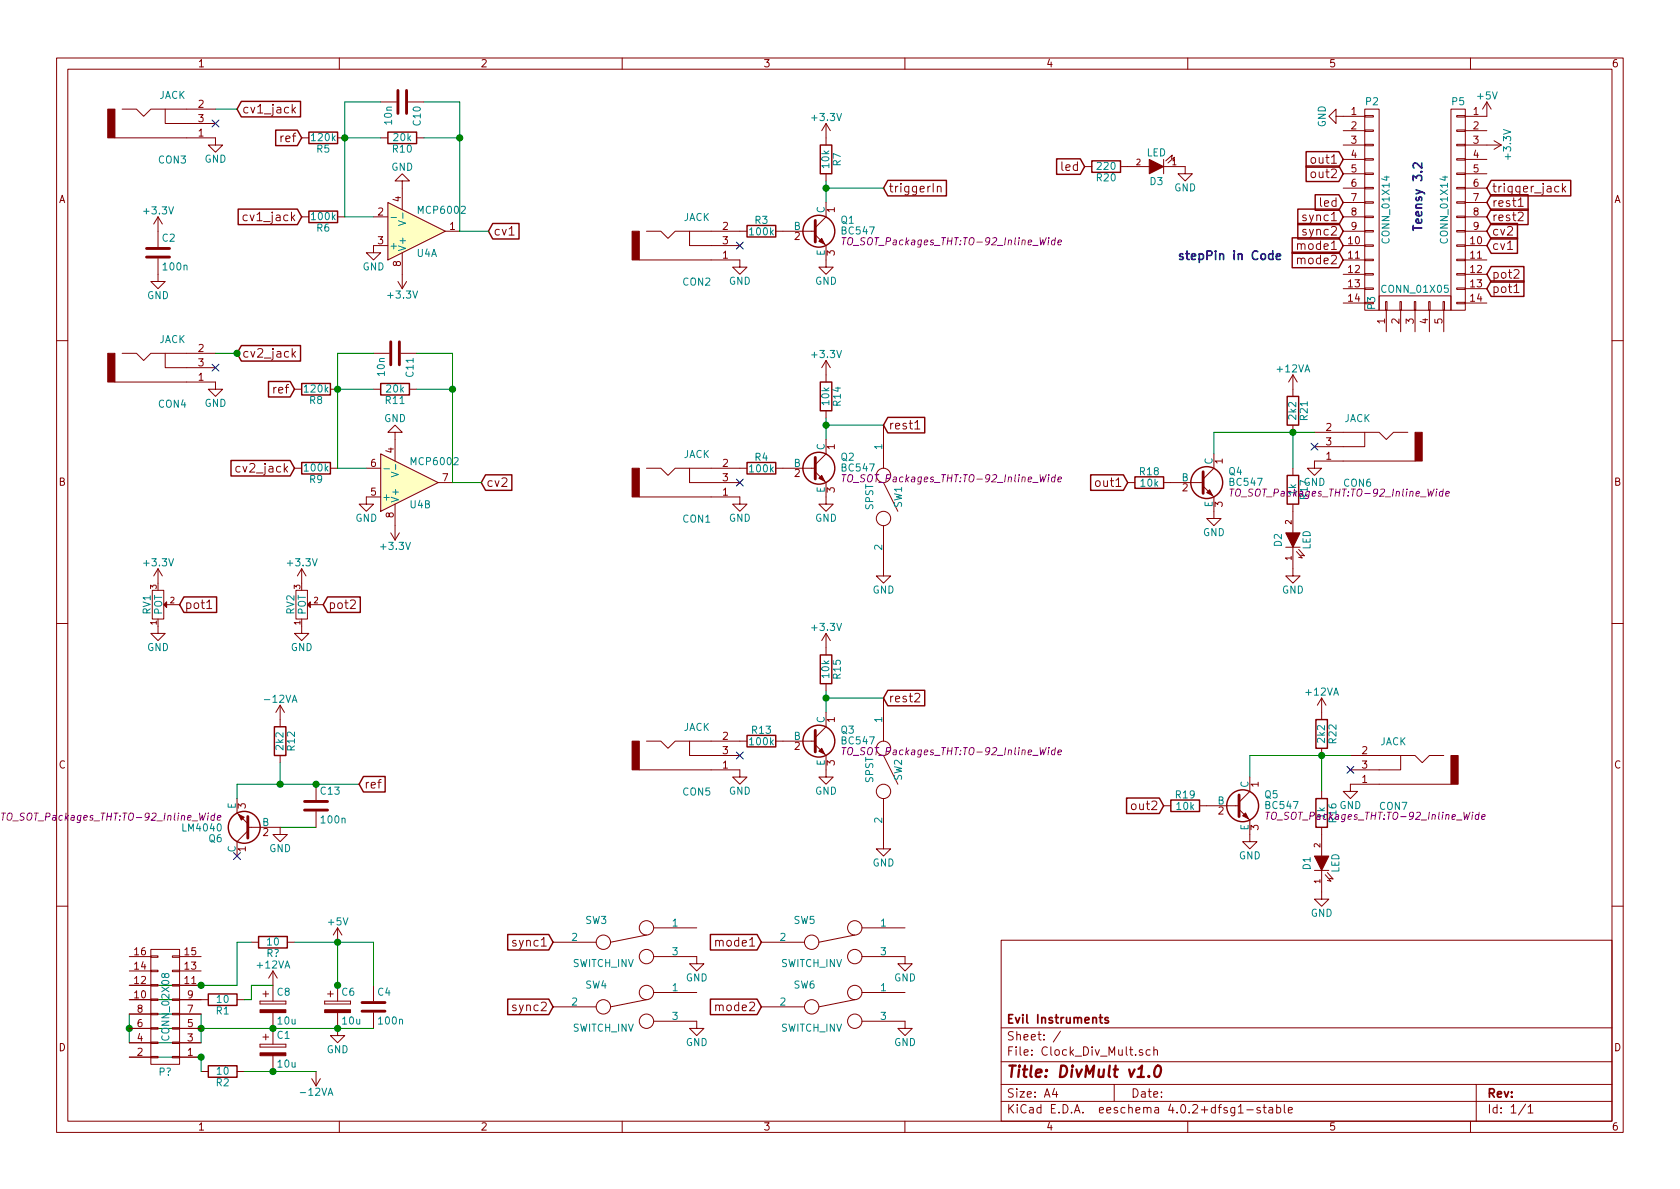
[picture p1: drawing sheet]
<svg xmlns="http://www.w3.org/2000/svg" width="297mm" height="210mm" viewBox="0 0 297 210" stroke-linecap="round" stroke-linejoin="round" font-family="sans-serif">
<g fill="none" stroke="#840000" stroke-width=".18">
<path d="M10 10.3h277v189.9h-277zM12 12.2h273v186.1h-273zM21.6 19.3h2.5l1.3 1.3 1.3-1.3h11.4M29.2 19.3v2.5h8.9M51.8 19.4l.4 .6M52.2 19l-.5 .6M60 10.3v1.9M67.3 18h2.8M72.1 18h2.8M110 10.3v1.9M160 10.3v1.9M210 10.3v1.9"/>
<path d="M241.3 19.3h2.5v35.6h-2.5zM256.5 19.3h2.6v35.6h-2.6zM260 10.3v1.9M262.9 18v2.6h-3.8M262.9 18l-.8 1.3M262.9 18l.8 1.3M20.3 24.4h17.8v1.2h1.3l-1.3 1.3-1.3-1.3h1.3M27.9 38.3v5.4M27.9 38.3l-.7 1.3M27.9 38.3l.8 1.3M53.3 24.4h1.3M53.3 38.3h1.3"/>
<path d="M59.7 24.4h1.3M59.7 38.3h1.3M66 38.3h2.6M67.3 24.4h1.3M68.6 35.8l10.1 5.1-10.1 5.1zM71.1 32h1.3l-1.3-1.3-1.3 1.3h1.3v5.1M73.7 24.4h1.2M146 21.8v3.8M146 30.7v1.3M146 35.8v2.5l-1.9 2M146 21.8l-.7 1.3M146 21.8l.8 1.3"/>
<path d="M165.7 33.1l.1-.1a.36 .36 0 0 1 .6 .2v.8M165.7 32.9v1.1M191.8 29.5h1.2M198.1 29.5h5.1M205.7 29.5h3.8v1.2h1.3l-1.3 1.3-1.2-1.3h1.2M205.7 28.2v2.5M207.1 28.1l.2-.7-1.2 1M207.5 28.4l.1-.6-1.1 1M236.2 20.6v-1.3l-1.3 1.3 1.3 1.2v-1.2h5.1M237.5 23.1h3.8M237.5 25.6h3.8M237.5 28.2h3.8"/>
<path d="M237.5 30.7h3.8M237.5 33.3h3.8M237.5 35.8h3.8M237.5 38.3h3.8M241.3 38.2h1.5v.3h-1.5zM241.3 35.7h1.5v.2h-1.5zM241.3 33.1h1.5v.3h-1.5zM241.3 30.6h1.5v.3h-1.5zM241.3 28.1h1.5v.2h-1.5zM241.3 25.5h1.5v.3h-1.5zM241.3 23h1.5v.2h-1.5zM241.3 20.4h1.5v.3h-1.5z"/>
<path d="M257.6 38.2h1.5v.3h-1.5zM257.6 35.7h1.5v.2h-1.5zM257.6 33.1h1.5v.3h-1.5zM257.6 30.6h1.5v.3h-1.5zM257.6 28.1h1.5v.2h-1.5zM257.6 25.5h1.5v.3h-1.5zM257.6 23h1.5v.2h-1.5zM257.6 20.4h1.5v.3h-1.5zM259.1 23.1h3.8M259.1 25.6h6.3M259.1 28.2h3.8M259.1 30.7h3.8"/>
<path d="M259.1 33.3h3.8M259.1 35.8h3.8M259.1 38.3h3.8M264.2 24.9l1.2 .7M265.4 25.6l-1.2 .8M268.4 37.7l.3-.2h.3l.2 .2 .1 .2-.1 .3-.8 .8h.9M268.4 35.4l.5-.4v1.5M268.4 36.5h.9M275.6 33a.48 .48 0 0 0-.6 .1v.7a.48 .48 0 0 0 .6 .1M276.3 32.4v1.6M276.4 33.4l.4 .6M276.8 32.9l-.5 .6"/>
<path d="M27.9 45.7v4.1h1.3l-1.3 1.2-1.2-1.2h1.2M68.6 43.4h-2.6v1.3h1.3l-1.3 1.3-1.2-1.3h1.2M70.4 49.8l.7 1.2M71.1 44.7v6.3M71.9 49.8l-.8 1.2M78.7 40.9h2.6M90 41.6h.9M113 46h17.8v1.2h1.3l-1.3 1.3-1.3-1.3h1.3M114.3 40.9h2.5l1.3 1.3 1.3-1.3h12.7M121.9 40.9v2.5h8.9M137.2 40.9h6.9M144.1 41.5l1.9 1.9v3.8h1.3l-1.3 1.3-1.2-1.3h1.2"/>
<path d="M237.5 40.9h3.8M237.5 46h3.8M237.5 43.4h3.8M237.5 48.5h3.8M237.5 51h3.8M237.5 53.6h3.8M241.3 50.9h1.5v.3h-1.5zM241.3 48.4h1.5v.2h-1.5zM241.3 45.8h1.5v.3h-1.5zM241.3 43.3h1.5v.3h-1.5zM241.3 40.8h1.5v.2h-1.5zM243.8 52.3h12.7v2.6h-12.7z"/>
<path d="M245 53.3h.2v1.6h-.2zM245.1 54.9v3.8M247.5 53.3h.3v1.6h-.3zM247.6 54.9v3.8M250.1 53.3h.2v1.6h-.2zM250.2 54.9v3.8M252.6 53.3h.3v1.6h-.3zM252.7 54.9v3.8M255.1 53.3h.3v1.6h-.3zM255.3 54.9v3.8M257.6 53.5h1.5v.2h-1.5zM257.6 50.9h1.5v.3h-1.5z"/>
<path d="M257.6 48.4h1.5v.2h-1.5zM257.6 45.8h1.5v.3h-1.5zM257.6 43.3h1.5v.3h-1.5zM257.6 40.8h1.5v.2h-1.5zM259.1 40.9h3.8M259.1 46h3.8M259.1 43.4h3.8M259.1 48.5h3.8M259.1 51h3.8M259.1 53.6h3.8M266.5 44.1h.9M267.7 47.8l.2-.1h.4l.2 .1 .1 .3-.1 .2-.9 .9h1"/>
<path d="M267.7 51.7h.9M10 60.2h2M20.3 67.6h17.8v1.2h1.3l-1.3 1.3-1.3-1.3h1.3M21.6 62.5h2.5l1.3 1.2 1.3-1.2h11.4M29.2 62.5v2.5h8.9M51.8 62.6l.4 .6M52.1 68.8h1.2M52.2 62.1l-.5 .6M58.4 68.8h1.3M66 62.5h2.8M66 68.8h1.3M69.8 76.4h1.3l-1.3-1.2-1.2 1.2h1.2v5.1"/>
<path d="M70.9 62.5h2.8M72.4 68.8h1.3M146 63.7v3.9M146 72.6v1.3M146 77.7v2.6l-1.9 1.9M146 63.7l-.7 1.3M146 63.7l.8 1.3M156.2 75.2v7.6M161.7 74.8l.5-.5v1.6M161.7 75.9h.9M228.6 66.3v3.8M228.6 75.2v1.2"/>
<path d="M228.6 66.3l-.8 1.3M228.6 66.3l.8 1.3M232.4 76.4h11.4l1.3 1.3 1.3-1.3h2.5M241.3 76.4v2.6h-8.9M285 60.2h2M52.1 82.8h1.2M58.4 82.8h1.3M64.8 82.8h2.5M67.3 80.3l10.2 5-10.2 5.1zM67.3 87.9h-2.5v1.2h1.2l-1.2 1.3-1.3-1.3h1.3M69.1 94.2l.7 1.3M69.8 89.1v6.4"/>
<path d="M70.6 94.2l-.8 1.3M77.5 85.3h2.5M113 87.9h17.8v1.2h1.3l-1.3 1.3-1.3-1.3h1.3M114.3 82.8h2.5l1.3 1.3 1.3-1.3h12.7M121.9 82.8v2.5h8.9M137.2 82.8h6.9M144.1 83.4l1.9 1.9v3.8h1.3l-1.3 1.3-1.2-1.3h1.2M156.2 93v8.8h1.3l-1.3 1.3-1.3-1.3h1.3M156.2 85.3l2.5 5.1M199.4 85.3h1.3M205.7 85.3h7M212.7 86l1.9 1.9v3.8h1.3l-1.3 1.3-1.2-1.3h1.2"/>
<path d="M214.6 80.3v2.5l-1.9 1.9M227.3 96.8h2.6M228.6 96.8v5h1.3l-1.3 1.3-1.3-1.3h1.3M228.6 82.8v1.3M228.6 89.1v5.1M229.2 97.5l1.1 1.2-.7-.2M229.6 97.1l1 1.2-.6-.1M250.2 81.5h-17.8v1.3h1.3l-1.3 1.3-1.3-1.3h1.3M10 110.3h2M26.9 104.4h2.1v5.1h-2.1zM27.9 109.5v2.5h1.3l-1.3 1.3-1.2-1.3h1.2M27.9 100.6v2.5"/>
<path d="M27.9 100.6l-.7 1.2M27.9 100.6l.8 1.2M29.2 106.9h2.5M36.6 107.6h.8M52.3 104.4h2.1v5.1h-2.1zM53.3 109.5v2.5h1.3l-1.3 1.3-1.2-1.3h1.2M53.3 100.6v2.5M53.3 100.6l-.7 1.2M53.3 100.6l.8 1.2M54.6 106.9h2.5M62 106.2l.2-.1h.3l.3 .1v.3v.3l-.9 .8h.9M146 112v3.8"/>
<path d="M146 112l-.7 1.3M146 112l.8 1.3M285 110.3h2M49.5 124.7v3.8M49.5 133.6v1.3M49.5 124.7l-.7 1.3M49.5 124.7l.8 1.3M55.9 138.7v2.8M113 136.1h17.8v1.3h1.3l-1.3 1.3-1.3-1.3h1.3M114.3 131.1h2.5l1.3 1.2 1.3-1.2h12.7M121.9 131.1v2.5h8.9M137.2 131.1h6.9"/>
<path d="M144.1 131.7l1.9 1.9v3.8h1.3l-1.3 1.3-1.2-1.3h1.2M146 120.9v1.3M146 126v2.5l-1.9 1.9M156.2 123.4v7.7M156.2 133.6l2.5 5.1M161.7 122.8l.3-.2h.3l.3 .2v.2v.3l-.9 .8h.9M221 137.4v2.5l-1.9 2M233.7 123.4v3.8M233.7 132.3v1.3M233.7 139.9v1.3M233.7 123.4l-.8 1.3M233.7 123.4l.7 1.3"/>
<path d="M238.8 133.6h11.4l1.3 1.3 1.2-1.3h2.6M247.6 133.6v2.5h-8.8M256.5 138.7h-17.7v1.2h1.2l-1.2 1.3-1.3-1.3h1.3M41.9 141.2v2.6l1.9 1.9M43.8 146.3h5.7v1.3h1.3l-1.3 1.2-1.2-1.2h1.2M43.8 146.9l-1.9 1.9v2.6M55.9 143.5v2.8M156.2 141.2v8.9h1.3l-1.3 1.3-1.3-1.3h1.3M205.7 142.5h1.3M212.1 142.5h7M219.1 143.1l1.9 1.9v3.8h1.2l-1.2 1.3-1.3-1.3h1.3M232.4 153.9h2.5"/>
<path d="M233.7 153.9v5.1h1.2l-1.2 1.3-1.3-1.3h1.3M233.7 146.3v5.1M234.3 154.7l1 1.1-.6-.1M234.7 154.3l1 1.1-.6-.1M10 160.2h2M22.9 176.8h3.8M22.9 169.2h3.8M22.9 179.3h3.8M22.9 174.2h3.8M22.9 171.7h3.8M26.7 167.9h5v20.3h-5zM26.7 169h1.2v.3h-1.2z"/>
<path d="M26.7 171.6h1.2v.2h-1.2zM26.7 174.1h1.2v.3h-1.2zM26.7 176.7h1.2v.2h-1.2zM26.7 179.2h1.2v.2h-1.2zM30.5 169h1.2v.3h-1.2zM30.5 171.6h1.2v.2h-1.2zM30.5 174.1h1.2v.3h-1.2zM30.5 176.7h1.2v.2h-1.2zM30.5 179.2h1.2v.2h-1.2zM31.7 176.8h5.1M31.7 169.2h3.9M31.7 179.3h3.9"/>
<path d="M31.7 174.2h3.9M31.7 171.7h3.9M41.9 176.8h1.3M44.4 166.6h1.3M46 177v.5zM46 177.5h4.5zM46 177h4.5zM46.5 175.8h1M47 175.3v1M48.3 171.7v5.3M48.3 179.1v5.6M48.3 171.7l-.8 1.3"/>
<path d="M48.3 171.7l.7 1.3M50.5 177v.5zM50.8 166.6h1.3M57.4 177v.5zM57.4 177.5h4.6zM57.4 177h4.6zM57.9 175.8h1M58.4 175.3v1M59.7 179.1v4h1.3l-1.3 1.3-1.3-1.3h1.3M59.7 164.1v2.5M59.7 174.2v2.8M59.7 164.1l-.8 1.2"/>
<path d="M59.7 164.1l.8 1.2M62 177v.5zM66 174.2v2.8M66 179.1v2.8M97.8 178h7.6M97.8 166.6h7.6M114.3 176.8l-6.4 1.2M114.3 165.3l-6.4 1.3M115.6 169.2h7.6v1.2h1.3l-1.3 1.3-1.3-1.3h1.3M115.6 175.5h7.6M115.6 164.1h7.6M134.6 178h7.6"/>
<path d="M134.6 166.6h7.6M151.1 176.8l-6.3 1.2M151.1 165.3l-6.3 1.3M152.4 169.2h7.6v1.2h1.3l-1.3 1.3-1.3-1.3h1.3M152.4 175.5h7.6M152.4 164.1h7.6M177 166.3h108v32h-108zM285 160.2h2M22.9 186.9h3.8M22.9 184.4h3.8M22.9 181.9h3.8M26.7 181.7h1.2v.3h-1.2z"/>
<path d="M26.7 184.3h1.2v.2h-1.2zM26.7 186.8h1.2v.3h-1.2zM30.5 181.7h1.2v.3h-1.2zM30.5 184.3h1.2v.2h-1.2zM30.5 186.8h1.2v.3h-1.2zM31.7 186.9h3.9M31.7 184.4h3.9M31.7 181.9h3.9M35.6 189.5h1.2M41.9 189.5h1.3M46 184.7v.5zM46 185.2h4.5z"/>
<path d="M46 184.7h4.5zM46.5 183.4h1M47 182.9v1M48.3 186.7v2.8M50.5 184.7v.5zM55.1 190.7l.8 1.3M55.9 189.5v2.5M56.6 190.7l-.7 1.3M60 198.3v1.9M110 198.3v1.9M115.6 180.6h7.6v1.3h1.3l-1.3 1.2-1.3-1.2h1.3M152.4 180.6h7.6v1.3h1.3l-1.3 1.2-1.3-1.2h1.3"/>
<path d="M160 198.3v1.9M177 194.8h108M177 191.8h108M177 187.8h108M177 181.8h108M186.4 192.5l-.3 1h.9M186.8 193v1M187.5 182.3l-1.3 2M197 191.8v3M202 185.7a.37 .37 0 0 0-.6 .1l.1 .2 .5 .2 .1 .1-.2 .3-.5-.1M203.4 185.7l-.5-.1-.3 .3 .1 .6 .2 .1 .5-.1M204 185.7l.2-.1 .4 .1v.9"/>
<path d="M204 185.1v1.5M210 198.3v1.9M218.9 196.8h.9M220.4 196.3h1.2M222.8 195.9a.37 .37 0 0 0-.6 .1l.1 .3 .5 .1 .1 .1-.2 .3-.5-.1M223.3 195.8h.6M223.5 195.3v1.3l.4 .2M224.4 195.9h.6v.9M225 196.2l-.5 .1-.2 .2 .2 .3 .5-.1M225.7 195.9l.5-.1 .2 .3-.1 .6h-.6M225.7 195.3v1.5M227.1 195.3v1.3l.2 .2"/>
<path d="M227.8 196.3l.7-.1-.1-.3-.4-.1-.2 .2 .1 .7h.5M260 198.3v1.9M261 191.8v6.5M269.7 195.2l-1.2 2M270.2 195.8l.4-.5v1.5M270.2 196.8h.8"/>
<circle cx="156.2" cy="84.1" r="1.27"/>
<circle cx="156.2" cy="91.7" r="1.27"/>
<circle cx="156.2" cy="139.9" r="1.27"/>
<circle cx="156.2" cy="132.3" r="1.27"/>
<circle cx="106.7" cy="166.6" r="1.27"/>
<circle cx="106.7" cy="178" r="1.27"/>
<circle cx="114.3" cy="164.1" r="1.27"/>
<circle cx="114.3" cy="169.2" r="1.27"/>
<circle cx="114.3" cy="175.5" r="1.27"/>
<circle cx="143.5" cy="166.6" r="1.27"/>
<circle cx="143.5" cy="178" r="1.27"/>
<circle cx="151.1" cy="169.2" r="1.27"/>
<circle cx="151.1" cy="175.5" r="1.27"/>
<circle cx="151.1" cy="164.1" r="1.27"/>
<circle cx="114.3" cy="180.6" r="1.27"/>
<circle cx="151.1" cy="180.6" r="1.27"/>
</g>
<path d="M203.1 190.3h.1l-.1 .1-.1-.1h.1v.1M204.5 188.5a.45 .45 0 0 1 .7 .3 1.19 1.19 0 0 1-.7 1.6l-.2-.1a1.48 1.48 0 0 1 .2-1.8z" fill="none" stroke="#840000" stroke-width=".41"/>
<path d="M194.4 179.9h.5M194.6 179.4v1.3l.3 .2M195.9 180a.37 .37 0 0 0-.5 .1v.3l.5 .1 .1 .1-.2 .3-.4-.1" fill="none" stroke="#840000" stroke-width=".3"/>
<g fill="#840000" stroke="#840000" stroke-width=".18">
<path d="M19 19.3h1.3v5.1h-1.3z"/>
<path d="M57.4 178.6h4.6v.5h-4.6z"/>
<path d="M46 186.2h4.5v.5h-4.5z"/>
<path d="M19 62.5h1.3v5.1h-1.3z"/>
<path d="M111.8 40.9h1.2v5.1h-1.2z"/>
<path d="M46 178.6h4.5v.5h-4.5z"/>
<path d="M111.8 82.8h1.2v5.1h-1.2z"/>
<path d="M111.8 131.1h1.2v5h-1.2z"/>
<path d="M203.2 28.2l2.5 1.3-2.5 1.2z"/>
<path d="M29.5 106.4v1l-.5-.5z"/>
<path d="M54.9 106.4v1l-.5-.5z"/>
<path d="M250.2 76.4h1.3v5.1h-1.3z"/>
<path d="M227.3 94.2h2.6l-1.3 2.6z"/>
<path d="M256.5 133.6h1.3v5.1h-1.3z"/>
<path d="M232.4 151.4h2.5l-1.2 2.5z"/>
<path d="M42.2 144l1 .5-.5 .5z"/>
<path d="M144.8 42.7l.5-.5 .5 1z"/>
<path d="M213.9 86.6l.5 1-1-.5z"/>
<path d="M144.8 84.6l.5-.5 .5 1z"/>
<path d="M219.7 144.3l.5-.5 .5 1z"/>
<path d="M144.8 132.8l.5-.5 .5 1z"/>
</g>
<g fill="none" stroke="#000084" stroke-width=".18">
<path d="M37.5 21.2l1.2 1.2M38.7 21.2l-1.2 1.2M130.2 42.8l1.2 1.2M131.4 42.8l-1.2 1.2M37.5 64.4l1.2 1.2M38.7 64.4l-1.2 1.2M231.8 78.4l1.2 1.2M233 78.4l-1.2 1.2M130.2 84.7l1.2 1.2M131.4 84.7l-1.2 1.2M130.2 133l1.2 1.2M131.4 133l-1.2 1.2"/>
<path d="M238.2 135.5l1.2 1.2M239.4 135.5l-1.2 1.2M41.3 150.8l1.2 1.2M42.5 150.8l-1.2 1.2"/>
</g>
<g fill="none" stroke="#840000" stroke-width=".25">
<path d="M42.7 17.9h10.4v2.8h-10.4l-.8-1.4zM42.1 37h10.5l.7 1.3-.7 1.4h-10.5zM48.7 23h3.9l.7 1.4-.7 1.3h-3.9zM54.6 37.3h5.1v2.1h-5.1zM54.6 23.4h5.1v2h-5.1zM68.6 23.4h5.1v2h-5.1zM87.1 39.5h4.7v2.8h-4.7l-.7-1.4zM132.1 39.9h5.1v2h-5.1zM145 25.6h2.1v5.1h-2.1zM157 31.9h10.3v2.7h-10.3l-.8-1.3zM186.8 28.1h4.2l.8 1.4-.8 1.3h-4.2zM193 28.4h5.1v2.1h-5.1z"/>
<path d="M229.5 37h7.2l.8 1.3-.8 1.4h-7.2zM229.5 39.5h7.2l.8 1.4-.8 1.4h-7.2zM230.9 29.4h5.8l.8 1.3-.8 1.4h-5.8zM230.9 26.8h5.8l.8 1.4-.8 1.4h-5.8zM232.5 34.4h4.2l.8 1.4-.8 1.4h-4.2zM263.7 31.9h14v2.7h-14l-.8-1.3zM263.7 37h6.5v2.7h-6.5l-.8-1.4zM263.7 34.4h6.5v2.8h-6.5l-.8-1.4zM263.7 39.5h4.6v2.8h-4.6l-.8-1.4zM228.5 44.6h8.2l.8 1.4-.8 1.3h-8.2zM228.5 42.1h8.2l.8 1.3-.8 1.4h-8.2zM263.7 49.7h5.7v2.7h-5.7l-.8-1.4z"/>
<path d="M263.7 47.1h5.7v2.8h-5.7l-.8-1.4zM263.7 42.1h4.6v2.7h-4.6l-.8-1.4zM42.7 61.1h10.4v2.7h-10.4l-.8-1.3zM47.5 67.5h3.8l.8 1.3-.8 1.4h-3.8zM53.3 67.8h5.1v2h-5.1zM67.3 67.8h5.1v2h-5.1zM145 67.6h2.1v5h-2.1zM157 73.8h6.5v2.7h-6.5l-.8-1.3zM227.6 70.1h2v5.1h-2zM40.8 81.4h10.5l.8 1.4-.8 1.4h-10.5zM53.3 81.8h5.1v2h-5.1zM85.9 84h4.6v2.7h-4.6l-.8-1.4z"/>
<path d="M132.1 81.8h5.1v2h-5.1zM192.8 84h5.8l.8 1.3-.8 1.4h-5.8zM200.7 84.3h5v2.1h-5zM227.6 84.1h2v5h-2zM32.5 105.6h5.8v2.7h-5.8l-.8-1.4zM57.9 105.6h5.8v2.7h-5.8l-.8-1.4zM145 115.8h2.1v5.1h-2.1zM48.5 128.5h2v5.1h-2zM64.3 137.3h3.8v2.7h-3.8l-.8-1.3zM132.1 130h5.1v2.1h-5.1zM157 122.1h6.5v2.7h-6.5l-.8-1.4zM232.7 127.2h2v5.1h-2z"/>
<path d="M199.2 141.1h5.8l.7 1.4-.7 1.4h-5.8zM207 141.5h5.1v2h-5.1zM232.7 141.2h2v5.1h-2zM36.8 175.8h5.1v2h-5.1zM45.7 165.6h5.1v2h-5.1zM89.8 176.7h7.2l.8 1.3-.8 1.4h-7.2zM89.8 165.2h7.2l.8 1.4-.8 1.4h-7.2zM125.6 176.7h8.3l.7 1.3-.7 1.4h-8.3zM125.6 165.2h8.3l.7 1.4-.7 1.4h-8.3zM36.8 188.5h5.1v2h-5.1z"/>
<circle cx="144.8" cy="40.9" r="2.82"/>
<circle cx="144.8" cy="82.8" r="2.82"/>
<circle cx="213.4" cy="85.3" r="2.82"/>
<circle cx="144.8" cy="131.1" r="2.82"/>
<circle cx="43.2" cy="146.3" r="2.82"/>
<circle cx="219.7" cy="142.5" r="2.82"/>
</g>
<g fill="none" stroke="#840000" stroke-width=".51">
<path d="M70.4 16v4.1M71.9 16v4.1M144.1 39v3.8M25.9 45.5h4.1M25.9 43.9h4.1M69.1 60.4v4.1M70.6 60.4v4.1M144.1 80.9v3.8M212.7 83.4v3.8M144.1 129.2v3.8M43.8 144.4v3.8M53.8 143.3h4.1"/>
<path d="M53.8 141.7h4.1M219.1 140.6v3.8M64 178.8h4.1M64 177.3h4.1"/>
</g>
<g fill="#ffffc2" stroke="#ffffc2" stroke-width=".18">
<path d="M68.6 35.8l10.1 5.1-10.1 5.1z"/>
<path d="M67.3 80.3l10.2 5-10.2 5.1z"/>
</g>
<path d="M69.1 38.4h1M70.4 39l1.3 .5-1.3 .4M71.2 37.6v1M67.9 82.9h.9M69.2 83.5l1.2 .4-1.2 .4M70 82.1v1" fill="none" stroke="#008484" stroke-width=".18"/>
<g fill="none" stroke="#008400" stroke-width=".18">
<path d="M38.1 19.3h3.8M67.3 18h-6.3v20.3h5M74.9 18h6.4v22.9h5.1M61 24.4h6.3M74.9 24.4h6.4M146 32v3.8M146 33.3h10.2M38.1 62.5h3.8M59.7 68.8h6.3M66 62.5h-6.3v20.3h5.1M73.7 62.5h6.3v22.8h5.1M73.7 68.8h6.3"/>
<path d="M146 73.9v3.8M146 75.2h10.2M228.6 76.4v6.4M232.4 76.4h-17.8v3.9M49.5 134.9v3.8M63.5 138.7h-21.6v2.5M146 122.2v3.8M146 123.4h10.2M233.7 133.6v6.3M238.8 133.6h-17.8v3.8M49.5 146.3h6.4M22.9 179.3h12.7v5.1h-12.7z"/>
<path d="M22.9 176.8h12.7M44.4 166.6h-2.5v7.6h-19M48.3 174.2h-3.9v2.6h-1.2M52.1 166.6h13.9v7.6M59.7 166.6v7.6M22.9 186.9h12.7v2.6M22.9 181.9h43.1M43.2 189.5h12.7"/>
</g>
<g fill="#008400" stroke="#008400" stroke-width=".25">
<circle cx="35.6" cy="181.9" r=".51"/>
<circle cx="22.9" cy="181.9" r=".51"/>
<circle cx="48.3" cy="189.5" r=".51"/>
<circle cx="48.3" cy="181.9" r=".51"/>
<circle cx="59.7" cy="181.9" r=".51"/>
<circle cx="146.1" cy="33.3" r=".51"/>
<circle cx="41.9" cy="62.5" r=".51"/>
<circle cx="61" cy="24.4" r=".51"/>
<circle cx="81.3" cy="24.4" r=".51"/>
<circle cx="59.7" cy="68.8" r=".51"/>
<circle cx="80" cy="68.8" r=".51"/>
<circle cx="55.9" cy="138.7" r=".51"/>
<circle cx="146.1" cy="75.2" r=".51"/>
<circle cx="146.1" cy="123.4" r=".51"/>
<circle cx="233.7" cy="133.6" r=".51"/>
<circle cx="59.7" cy="174.2" r=".51"/>
<circle cx="49.5" cy="138.7" r=".51"/>
<circle cx="228.6" cy="76.4" r=".51"/>
<circle cx="59.7" cy="166.6" r=".51"/>
<circle cx="35.6" cy="174.2" r=".51"/>
<circle cx="35.6" cy="186.9" r=".51"/>
</g>
<g fill="none" stroke="#840084" stroke-width=".18">
<path d="M149.3 42l-.2 1.3M186.5 42.5l-.3-.1-.3 .3v.5l.2 .1 .4-.1M186.6 42l-.2 1.3M187 42.9l.7-.2-.2-.3-.4 .1-.1 .6 .2 .2 .4-.1M149.3 83.9l-.2 1.3M186.5 84.4l-.3-.1-.3 .3v.5l.2 .1 .4-.1M186.6 83.9l-.2 1.3M187 84.8l.7-.1-.2-.4-.4 .1-.1 .6 .2 .2 .4-.1M217.8 86.5l-.1 1.3M255.1 87l-.3-.1-.3 .2v.5l.2 .2 .3-.1M255.2 86.5l-.2 1.3M255.6 87.3l.6-.1-.1-.3-.4 .1-.1 .5 .2 .3 .3-.1"/>
<path d="M149.3 132.2l-.2 1.3M186.5 132.7l-.3-.1-.3 .3v.4l.2 .2 .4-.1M186.6 132.2l-.2 1.3M187 133l.7-.1-.2-.3-.4 .1-.1 .6 .2 .2 .4-.1M.3 143.8h.7M.6 143.8l-.1 1.3M37.9 144.3l-.3-.1-.3 .2 .1 .6h.4M38 143.8l-.2 1.3M38.4 144.6l.6-.1-.1-.3-.4 .1-.1 .6 .2 .2 .3-.1M224.2 143.6l-.2 1.3M261.5 144.1l-.4-.1-.2 .3v.5l.1 .1 .4-.1M261.5 143.6l-.1 1.3"/>
<path d="M262 144.5l.6-.2-.1-.3-.4 .1-.1 .6 .1 .2 .4-.1"/>
</g>
<path d="M251.4 28.8v1l-.9-.9-.2-.1-.3 .1-.1 .2v.4l.1 .2M225 45a.48 .48 0 0 0-.6 0v.7a.48 .48 0 0 0 .6 .1M225 44.4v1.5M225.7 45.4l.7-.2-.1-.2-.4-.1-.2 .2 .1 .7h.5" fill="none" stroke="#0000c2" stroke-width=".3"/>
<text font-size="2.8" fill="#840000" x="178" y="190.5">Title: DivMult v1.0</text>
<g font-size="2.1" fill="#840000">
<text x="42.8" y="20.1">cv1_jack</text>
<text x="49.7" y="25.1">ref</text>
<text x="232.1" y="29">out1</text>
<text x="157.1" y="34">triggerIn</text>
<text x="187.8" y="30.2">led</text>
<text x="232.1" y="31.5">out2</text>
<text x="263.8" y="34">trigger_jack</text>
<text x="43.6" y="39.1">cv1_jack</text>
<text x="87.3" y="41.7">cv1</text>
<text x="230.6" y="39.1">sync1</text>
<text x="230.6" y="41.7">sync2</text>
<text x="233.5" y="36.6">led</text>
<text x="263.8" y="39.1">rest2</text>
<text x="263.8" y="36.6">rest1</text>
<text x="263.8" y="41.7">cv2</text>
<text x="229.7" y="46.7">mode2</text>
<text x="229.7" y="44.2">mode1</text>
<text x="263.8" y="44.2">cv1</text>
<text x="263.8" y="51.8">pot1</text>
<text x="263.8" y="49.3">pot2</text>
<text x="42.8" y="63.2">cv2_jack</text>
<text x="48.4" y="69.6">ref</text>
<text x="157.1" y="75.9">rest1</text>
<text x="42.3" y="83.6">cv2_jack</text>
<text x="86" y="86.1">cv2</text>
<text x="194" y="86.1">out1</text>
<text x="32.7" y="107.7">pot1</text>
<text x="58.1" y="107.7">pot2</text>
<text x="157.1" y="124.2">rest2</text>
<text x="64.4" y="139.4">ref</text>
<text x="200.4" y="143.3">out2</text>
<text x="90.9" y="167.4">sync1</text>
<text x="126.9" y="167.4">mode1</text>
<text x="90.9" y="178.8">sync2</text>
<text x="126.9" y="178.8">mode2</text>
<text x="178" y="184">Sheet: /</text>
<text x="178" y="181">Evil Instruments</text>
<text x="178" y="186.7">File: Clock_Div_Mult.sch</text>
<text x="178" y="196.9">KiCad E.D.A. eeschema 4.0.2+dfsg1-stable</text>
<text x="178" y="194.1">Size: A4</text>
<text x="200" y="194.1">Date:</text>
<text x="263" y="194.1">Rev:</text>
<text x="263" y="196.9">Id: 1/1</text>
</g>
<g font-size="2.1" fill="#0000c2">
<text x="251.5" y="40.9" transform="rotate(-90 251.5 40.9)">Teensy 3.2</text>
<text x="208.3" y="46">stepPin in Code</text>
</g>
<g font-size="1.8" fill="#840000">
<text x="35" y="11.9">1</text>
<text x="85" y="11.9">2</text>
<text x="135" y="11.9">3</text>
<text x="185" y="11.9">4</text>
<text x="235" y="11.9">5</text>
<text x="285" y="11.9">6</text>
<text x="35.1" y="19">2</text>
<text x="35.1" y="21.6">3</text>
<text x="238.9" y="20.3">1</text>
<text x="238.9" y="22.9">2</text>
<text x="260.5" y="20.3">1</text>
<text x="260.5" y="22.9">2</text>
<text x="35.1" y="24.1">1</text>
<text x="238.9" y="25.4">3</text>
<text x="238.9" y="27.9">4</text>
<text x="260.5" y="25.4">3</text>
<text x="260.5" y="27.9">4</text>
<text x="10.4" y="35.9">A</text>
<text x="70.9" y="35.7" transform="rotate(-90 70.9 35.7)">4</text>
<text x="238.9" y="30.5">5</text>
<text x="238.9" y="33">6</text>
<text x="238.9" y="35.6">7</text>
<text x="260.5" y="30.5">5</text>
<text x="260.5" y="33">6</text>
<text x="260.5" y="35.6">7</text>
<text x="285.4" y="35.9">A</text>
<text x="66.8" y="38.1">2</text>
<text x="79.5" y="40.6">1</text>
<text x="127.8" y="40.6">2</text>
<text x="147.6" y="37.6" transform="rotate(-90 147.6 37.6)">1</text>
<text x="238.9" y="38.1">8</text>
<text x="238.9" y="40.6">9</text>
<text x="260.5" y="38.1">8</text>
<text x="260.5" y="40.6">9</text>
<text x="66.8" y="43.2">3</text>
<text x="70.9" y="47.1" transform="rotate(-90 70.9 47.1)">8</text>
<text x="127.8" y="45.7">1</text>
<text x="127.8" y="43.2">3</text>
<text x="140.5" y="42.4">2</text>
<text x="147.6" y="45.2" transform="rotate(-90 147.6 45.2)">3</text>
<text x="238.4" y="43.2">10</text>
<text x="238.4" y="45.7">11</text>
<text x="260" y="43.2">10</text>
<text x="260" y="45.7">11</text>
<text x="238.4" y="48.3">12</text>
<text x="238.4" y="50.8">13</text>
<text x="238.4" y="53.3">14</text>
<text x="260" y="48.3">12</text>
<text x="260" y="50.8">13</text>
<text x="260" y="53.3">14</text>
<text x="244.9" y="57.2" transform="rotate(-90 244.9 57.2)">1</text>
<text x="247.4" y="57.2" transform="rotate(-90 247.4 57.2)">2</text>
<text x="249.9" y="57.2" transform="rotate(-90 249.9 57.2)">3</text>
<text x="252.5" y="57.2" transform="rotate(-90 252.5 57.2)">4</text>
<text x="255" y="57.2" transform="rotate(-90 255 57.2)">5</text>
<text x="35.1" y="62.2">2</text>
<text x="35.1" y="64.8">3</text>
<text x="35.1" y="67.3">1</text>
<text x="234.5" y="76.2">2</text>
<text x="65.6" y="82.5">6</text>
<text x="69.6" y="80.1" transform="rotate(-90 69.6 80.1)">4</text>
<text x="127.8" y="82.5">2</text>
<text x="147.6" y="79.5" transform="rotate(-90 147.6 79.5)">1</text>
<text x="216.2" y="82" transform="rotate(-90 216.2 82)">1</text>
<text x="234.5" y="81.3">1</text>
<text x="234.5" y="78.7">3</text>
<text x="10.4" y="85.9">B</text>
<text x="65.6" y="87.6">5</text>
<text x="78.3" y="85.1">7</text>
<text x="127.8" y="87.6">1</text>
<text x="127.8" y="85.1">3</text>
<text x="140.5" y="84.3">2</text>
<text x="147.6" y="87.1" transform="rotate(-90 147.6 87.1)">3</text>
<text x="209.1" y="86.9">2</text>
<text x="216.2" y="89.6" transform="rotate(-90 216.2 89.6)">3</text>
<text x="285.4" y="85.9">B</text>
<text x="69.6" y="91.5" transform="rotate(-90 69.6 91.5)">8</text>
<text x="127.8" y="130.8">2</text>
<text x="147.6" y="127.7" transform="rotate(-90 147.6 127.7)">1</text>
<text x="10.4" y="135.9">C</text>
<text x="127.8" y="135.9">1</text>
<text x="127.8" y="133.3">3</text>
<text x="140.5" y="132.6">2</text>
<text x="147.6" y="135.4" transform="rotate(-90 147.6 135.4)">3</text>
<text x="240.8" y="133.3">2</text>
<text x="240.8" y="135.9">3</text>
<text x="285.4" y="135.9">C</text>
<text x="43.4" y="143" transform="rotate(-90 43.4 143)">3</text>
<text x="222.5" y="139.2" transform="rotate(-90 222.5 139.2)">1</text>
<text x="240.8" y="138.4">1</text>
<text x="46.5" y="147.8">2</text>
<text x="215.4" y="144">2</text>
<text x="222.5" y="146.8" transform="rotate(-90 222.5 146.8)">3</text>
<text x="43.4" y="150.6" transform="rotate(-90 43.4 150.6)">1</text>
<text x="23.8" y="174">12</text>
<text x="23.8" y="171.4">14</text>
<text x="23.8" y="168.9">16</text>
<text x="32.7" y="174">11</text>
<text x="32.7" y="171.4">13</text>
<text x="32.7" y="168.9">15</text>
<text x="23.8" y="176.5">10</text>
<text x="24.3" y="179.1">8</text>
<text x="33.2" y="179.1">7</text>
<text x="33.2" y="176.5">9</text>
<text x="10.4" y="185.9">D</text>
<text x="24.3" y="184.1">4</text>
<text x="24.3" y="181.6">6</text>
<text x="33.2" y="184.1">3</text>
<text x="33.2" y="181.6">5</text>
<text x="285.4" y="185.9">D</text>
<text x="24.3" y="186.7">2</text>
<text x="33.2" y="186.7">1</text>
<text x="35" y="199.9">1</text>
<text x="85" y="199.9">2</text>
<text x="135" y="199.9">3</text>
<text x="185" y="199.9">4</text>
<text x="235" y="199.9">5</text>
<text x="285" y="199.9">6</text>
</g>
<g font-size="1.8" fill="#008484">
<text x="28.1" y="17.5">JACK</text>
<text x="261.3" y="17.6">+5V</text>
<text x="69.3" y="22" transform="rotate(-90 69.3 22)">10n</text>
<text x="74.4" y="22.1" transform="rotate(-90 74.4 22.1)">C10</text>
<text x="143.7" y="21.4">+3.3V</text>
<text x="234.4" y="22.5" transform="rotate(-90 234.4 22.5)">GND</text>
<text x="241.5" y="18.6">P2</text>
<text x="256.7" y="18.6">P5</text>
<text x="28" y="28.9">CON3</text>
<text x="36.1" y="28.7">GND</text>
<text x="55.2" y="24.9">120k</text>
<text x="56" y="27">R5</text>
<text x="69.5" y="27">R10</text>
<text x="69.6" y="24.9">20k</text>
<text x="146.6" y="29.7" transform="rotate(-90 146.6 29.7)">10k</text>
<text x="148.6" y="29.3" transform="rotate(-90 148.6 29.3)">R7</text>
<text x="202.7" y="27.6">LED</text>
<text x="267.2" y="28" transform="rotate(-90 267.2 28)">+3.3V</text>
<text x="69.2" y="30.2">GND</text>
<text x="194" y="32">R20</text>
<text x="194.1" y="30">220</text>
<text x="203.4" y="32.7">D3</text>
<text x="207.6" y="33.8">GND</text>
<text x="25.6" y="37.9">+3.3V</text>
<text x="55.2" y="38.9">100k</text>
<text x="56" y="40.9">R6</text>
<text x="74.1" y="37.8">MCP6002</text>
<text x="120.8" y="39.1">JACK</text>
<text x="132.7" y="41.6">100k</text>
<text x="133.5" y="39.6">R3</text>
<text x="140.3" y="40.6">B</text>
<text x="145.8" y="37.7" transform="rotate(-90 145.8 37.7)">C</text>
<text x="148.7" y="39.5">Q1</text>
<text x="28.7" y="42.7">C2</text>
<text x="29" y="47.8">100n</text>
<text x="64.1" y="47.8">GND</text>
<text x="68.8" y="44.1">+</text>
<text x="71.8" y="44.4" transform="rotate(-90 71.8 44.4)">V+</text>
<text x="73.7" y="45.4">U4A</text>
<text x="145.8" y="45.3" transform="rotate(-90 145.8 45.3)">E</text>
<text x="245.7" y="42.7" transform="rotate(-90 245.7 42.7)">CONN_01X14</text>
<text x="256" y="42.7" transform="rotate(-90 256 42.7)">CONN_01X14</text>
<text x="26" y="52.9">GND</text>
<text x="68.8" y="52.8">+3.3V</text>
<text x="120.8" y="50.5">CON2</text>
<text x="128.9" y="50.3">GND</text>
<text x="144.1" y="50.3">GND</text>
<text x="244.6" y="51.8">CONN_01X05</text>
<text x="243.1" y="54.7" transform="rotate(-90 243.1 54.7)">P3</text>
<text x="28.1" y="60.6">JACK</text>
<text x="143.7" y="63.3">+3.3V</text>
<text x="225.9" y="65.8">+12VA</text>
<text x="36.1" y="71.9">GND</text>
<text x="53.9" y="69.4">120k</text>
<text x="54.8" y="71.4">R8</text>
<text x="68" y="66.4" transform="rotate(-90 68 66.4)">10n</text>
<text x="68.2" y="71.4">R11</text>
<text x="68.4" y="69.4">20k</text>
<text x="73.1" y="66.6" transform="rotate(-90 73.1 66.6)">C11</text>
<text x="146.6" y="71.6" transform="rotate(-90 146.6 71.6)">10k</text>
<text x="148.6" y="71.7" transform="rotate(-90 148.6 71.7)">R14</text>
<text x="28" y="72.1">CON4</text>
<text x="67.9" y="74.6">GND</text>
<text x="229.2" y="74.1" transform="rotate(-90 229.2 74.1)">2k2</text>
<text x="231.2" y="74.3" transform="rotate(-90 231.2 74.3)">R21</text>
<text x="237.6" y="74.6">JACK</text>
<text x="53.9" y="83.4">100k</text>
<text x="72.9" y="82.2">MCP6002</text>
<text x="120.8" y="81">JACK</text>
<text x="132.7" y="83.5">100k</text>
<text x="133.5" y="81.5">R4</text>
<text x="140.3" y="82.5">B</text>
<text x="145.8" y="79.6" transform="rotate(-90 145.8 79.6)">C</text>
<text x="148.7" y="81.5">Q2</text>
<text x="156" y="79.5" transform="rotate(-90 156 79.5)">1</text>
<text x="214.4" y="82.2" transform="rotate(-90 214.4 82.2)">C</text>
<text x="217.3" y="84">Q4</text>
<text x="54.8" y="85.4">R9</text>
<text x="67.6" y="88.5">+</text>
<text x="70.5" y="88.9" transform="rotate(-90 70.5 88.9)">V+</text>
<text x="72.5" y="89.9">U4B</text>
<text x="145.8" y="87.2" transform="rotate(-90 145.8 87.2)">E</text>
<text x="159.5" y="89.8" transform="rotate(-90 159.5 89.8)">SW1</text>
<text x="201.6" y="84">R18</text>
<text x="201.7" y="86">10k</text>
<text x="208.9" y="85.1">B</text>
<text x="214.4" y="89.7" transform="rotate(-90 214.4 89.7)">E</text>
<text x="230.5" y="85.9">GND</text>
<text x="62.8" y="92.2">GND</text>
<text x="120.8" y="92.4">CON1</text>
<text x="128.9" y="92.2">GND</text>
<text x="144.1" y="92.2">GND</text>
<text x="154.4" y="90.2" transform="rotate(-90 154.4 90.2)">SPST</text>
<text x="212.7" y="94.8">GND</text>
<text x="25.6" y="100.1">+3.3V</text>
<text x="51" y="100.1">+3.3V</text>
<text x="67.5" y="97.2">+3.3V</text>
<text x="156" y="97.3" transform="rotate(-90 156 97.3)">2</text>
<text x="226.6" y="96.6" transform="rotate(-90 226.6 96.6)">D2</text>
<text x="231.7" y="97.2" transform="rotate(-90 231.7 97.2)">LED</text>
<text x="154.3" y="104.9">GND</text>
<text x="226.6" y="104.9">GND</text>
<text x="26.6" y="108.6" transform="rotate(-90 26.6 108.6)">RV1</text>
<text x="28.7" y="108.7" transform="rotate(-90 28.7 108.7)">POT</text>
<text x="52" y="108.6" transform="rotate(-90 52 108.6)">RV2</text>
<text x="54.1" y="108.7" transform="rotate(-90 54.1 108.7)">POT</text>
<text x="143.7" y="111.6">+3.3V</text>
<text x="26" y="115.1">GND</text>
<text x="51.4" y="115.1">GND</text>
<text x="146.6" y="119.8" transform="rotate(-90 146.6 119.8)">10k</text>
<text x="148.6" y="120" transform="rotate(-90 148.6 120)">R15</text>
<text x="47" y="124.3">-12VA</text>
<text x="231" y="123">+12VA</text>
<text x="120.8" y="129.2">JACK</text>
<text x="132.7" y="131.8">100k</text>
<text x="133" y="129.7">R13</text>
<text x="140.3" y="130.8">B</text>
<text x="145.8" y="127.9" transform="rotate(-90 145.8 127.9)">C</text>
<text x="148.7" y="129.7">Q3</text>
<text x="156" y="127.7" transform="rotate(-90 156 127.7)">1</text>
<text x="234.2" y="131.3" transform="rotate(-90 234.2 131.3)">2k2</text>
<text x="236.3" y="131.4" transform="rotate(-90 236.3 131.4)">R22</text>
<text x="243.9" y="131.8">JACK</text>
<text x="50.1" y="132.5" transform="rotate(-90 50.1 132.5)">2k2</text>
<text x="52.1" y="132.7" transform="rotate(-90 52.1 132.7)">R12</text>
<text x="145.8" y="135.5" transform="rotate(-90 145.8 135.5)">E</text>
<text x="41.7" y="143.1" transform="rotate(-90 41.7 143.1)">E</text>
<text x="56.7" y="140.5">C13</text>
<text x="120.8" y="140.7">CON5</text>
<text x="128.9" y="140.5">GND</text>
<text x="144.1" y="140.5">GND</text>
<text x="154.4" y="138.4" transform="rotate(-90 154.4 138.4)">SPST</text>
<text x="159.5" y="138" transform="rotate(-90 159.5 138)">SW2</text>
<text x="207.9" y="141.2">R19</text>
<text x="208.1" y="143.2">10k</text>
<text x="215.3" y="142.2">B</text>
<text x="220.7" y="139.3" transform="rotate(-90 220.7 139.3)">C</text>
<text x="223.6" y="141.1">Q5</text>
<text x="236.8" y="143">GND</text>
<text x="36.9" y="148.9">Q6</text>
<text x="46.4" y="146">B</text>
<text x="56.9" y="145.6">100n</text>
<text x="156" y="145.5" transform="rotate(-90 156 145.5)">2</text>
<text x="220.7" y="146.9" transform="rotate(-90 220.7 146.9)">E</text>
<text x="41.7" y="150.7" transform="rotate(-90 41.7 150.7)">C</text>
<text x="47.6" y="150.7">GND</text>
<text x="154.3" y="153.2">GND</text>
<text x="219" y="151.9">GND</text>
<text x="231.7" y="153.8" transform="rotate(-90 231.7 153.8)">D1</text>
<text x="236.8" y="154.4" transform="rotate(-90 236.8 154.4)">LED</text>
<text x="47.3" y="167.2">10</text>
<text x="58.1" y="163.6">+5V</text>
<text x="101.1" y="166.4">2</text>
<text x="103.5" y="163.4">SW3</text>
<text x="118.9" y="163.8">1</text>
<text x="137.9" y="166.4">2</text>
<text x="140.3" y="163.4">SW5</text>
<text x="155.7" y="163.8">1</text>
<text x="231.7" y="162.1">GND</text>
<text x="45.5" y="171.2">+12VA</text>
<text x="47.1" y="169.2">R?</text>
<text x="101.2" y="171">SWITCH_INV</text>
<text x="118.9" y="168.9">3</text>
<text x="121.2" y="173.5">GND</text>
<text x="138.1" y="171">SWITCH_INV</text>
<text x="155.7" y="168.9">3</text>
<text x="158.1" y="173.5">GND</text>
<text x="38.3" y="179.4">R1</text>
<text x="38.4" y="177.3">10</text>
<text x="49" y="176.1">C8</text>
<text x="60.5" y="176.1">C6</text>
<text x="66.8" y="176.1">C4</text>
<text x="101.1" y="177.8">2</text>
<text x="103.5" y="174.8">SW4</text>
<text x="118.9" y="175.3">1</text>
<text x="137.9" y="177.8">2</text>
<text x="140.3" y="174.8">SW6</text>
<text x="155.7" y="175.3">1</text>
<text x="29.9" y="183.7" transform="rotate(-90 29.9 183.7)">CONN_02X08</text>
<text x="49" y="183.7">C1</text>
<text x="49.1" y="181.1">10u</text>
<text x="60.6" y="181.1">10u</text>
<text x="67.1" y="181.1">100n</text>
<text x="101.2" y="182.4">SWITCH_INV</text>
<text x="118.9" y="180.3">3</text>
<text x="121.2" y="185">GND</text>
<text x="138.1" y="182.4">SWITCH_INV</text>
<text x="155.7" y="180.3">3</text>
<text x="158.1" y="185">GND</text>
<text x="28.1" y="190.2">P?</text>
<text x="38.4" y="190">10</text>
<text x="49.1" y="188.8">10u</text>
<text x="57.7" y="186.2">GND</text>
<text x="38.3" y="192.1">R2</text>
<text x="53.4" y="193.7">-12VA</text>
</g>
<g font-size="1.8" fill="#840084">
<text x="148.9" y="41.4">BC547</text>
<text x="149.8" y="43.4">TO_SOT_Packages_THT:TO-92_Inline_Wide</text>
<text x="148.9" y="83.4">BC547</text>
<text x="149.8" y="85.3">TO_SOT_Packages_THT:TO-92_Inline_Wide</text>
<text x="217.5" y="85.9">BC547</text>
<text x="218.3" y="87.8">TO_SOT_Packages_THT:TO-92_Inline_Wide</text>
<text x="229.2" y="87.6" transform="rotate(-90 229.2 87.6)">1k</text>
<text x="231.2" y="88.2" transform="rotate(-90 231.2 88.2)">R17</text>
<text x="237.6" y="86">CON6</text>
<text x="148.9" y="131.6">BC547</text>
<text x="149.8" y="133.5">TO_SOT_Packages_THT:TO-92_Inline_Wide</text>
<text x="223.9" y="143">BC547</text>
<text x="243.9" y="143.2">CON7</text>
<text x="1.1" y="145.1">TO_SOT_Packages_THT:TO-92_Inline_Wide</text>
<text x="32.5" y="147">LM4040</text>
<text x="224.7" y="145">TO_SOT_Packages_THT:TO-92_Inline_Wide</text>
<text x="234.2" y="144.7" transform="rotate(-90 234.2 144.7)">1k</text>
<text x="236.3" y="145.4" transform="rotate(-90 236.3 145.4)">R16</text>
</g>
<g font-size="1.4" fill="#840000">
<text x="200.9" y="29.2">2</text>
<text x="207.3" y="29.2">1</text>
<text x="228.3" y="92.7" transform="rotate(-90 228.3 92.7)">2</text>
<text x="228.3" y="99.1" transform="rotate(-90 228.3 99.1)">1</text>
<text x="27.7" y="104.1" transform="rotate(-90 27.7 104.1)">3</text>
<text x="30.1" y="106.7">2</text>
<text x="53.1" y="104.1" transform="rotate(-90 53.1 104.1)">3</text>
<text x="55.5" y="106.7">2</text>
<text x="27.7" y="110.5" transform="rotate(-90 27.7 110.5)">1</text>
<text x="53.1" y="110.5" transform="rotate(-90 53.1 110.5)">1</text>
<text x="233.4" y="149.9" transform="rotate(-90 233.4 149.9)">2</text>
<text x="233.4" y="156.2" transform="rotate(-90 233.4 156.2)">1</text>
</g>
</svg>
